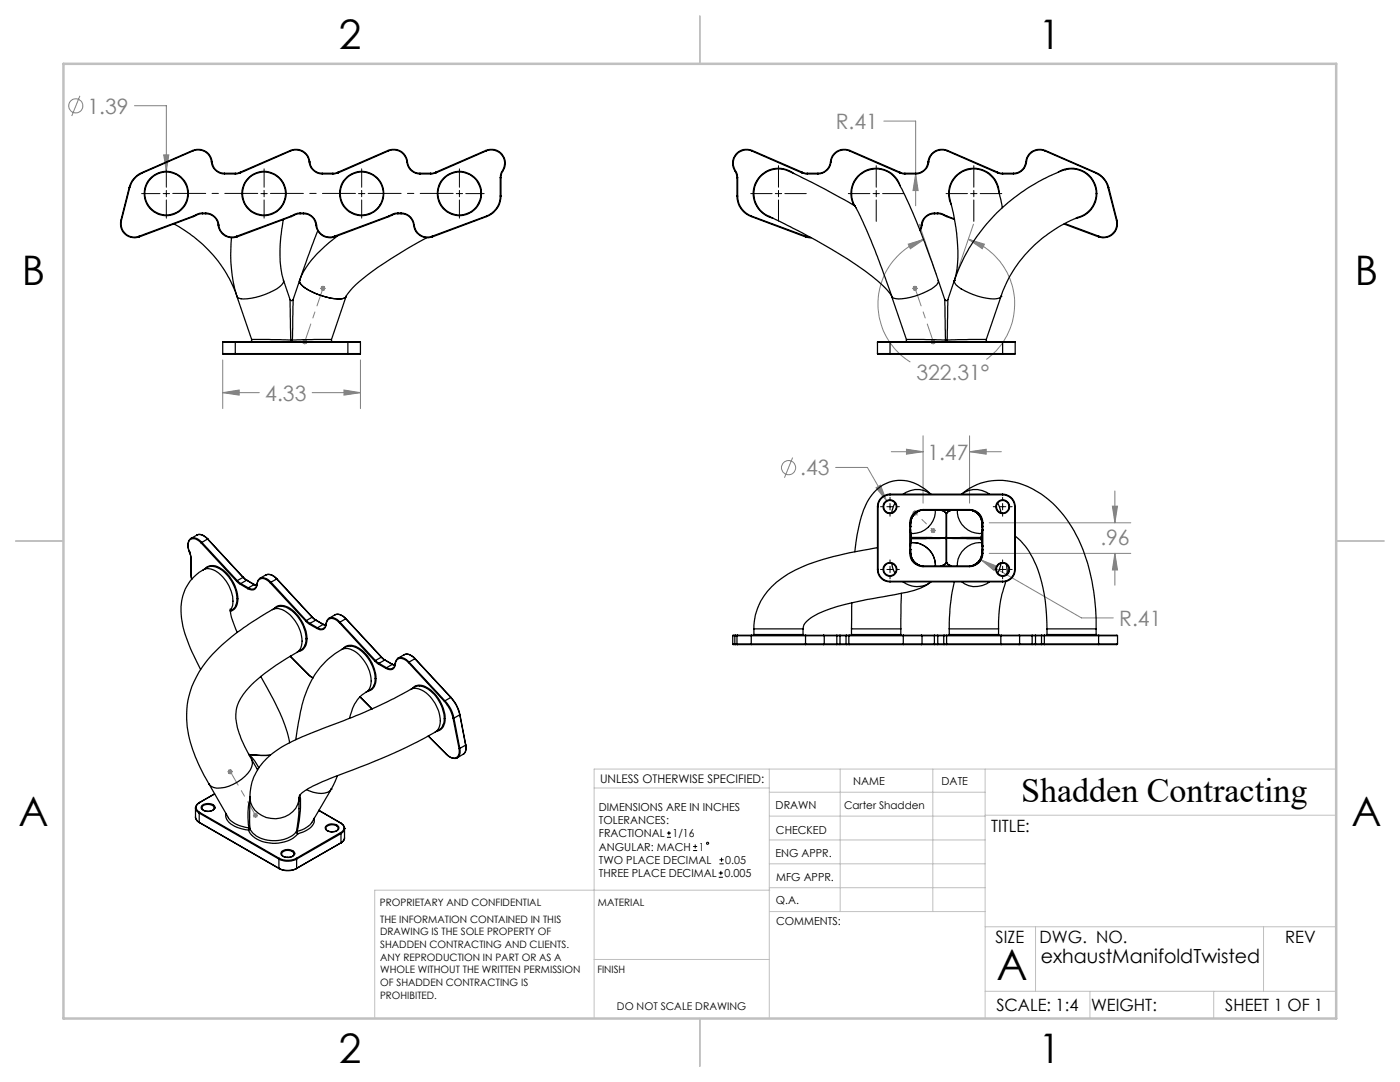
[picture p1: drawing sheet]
<svg xmlns="http://www.w3.org/2000/svg" width="279mm" height="216mm" viewBox="0 0 279 216" stroke-linecap="round" stroke-linejoin="round" font-family="sans-serif">
<g fill="none" stroke="#808080" stroke-width=".2">
<path d="M15.9 19.1l-1.6 4M26.8 21.1h6.4v13.1M32.7 30.9h1l-.5 3.3zM176.4 24.2h6.3v16.9M182.7 34.7l.5 3.3h-1zM63.9 57.5h1M64.1 57.2l.7 .7M64.5 57v1.1M64.8 57.2l-.7 .7M181.3 48.7l3.2-1-2.8 1.9zM182.1 57.5h1M182.2 57.2l.8 .7"/>
<path d="M182.6 57v1.1M183 57.2l-.8 .7M183.4 44.7l3.5 10.1M184.5 47.7a13.6 13.6 0 0 0-9.2 11.4 13.6 13.6 0 0 0 6.4 13.1M193.3 47.7l3.2 1-.5 .9zM193.3 47.7a13.6 13.6 0 0 1 3.5 24M194.3 44.7l-3.4 10.1M44.4 78.4l3.3-.6v1zM44.4 71.8v9.7M44.4 78.4h7.4M60.3 68.2h1M60.5 67.8l.7 .7"/>
<path d="M60.8 67.7v1M61.2 67.8l-.7 .7M62.3 78.4h9.6M68.7 77.8l3.2 .6-3.2 .4zM71.9 71.8v9.7M185.7 68.2h1M185.9 67.8l.7 .7M186.2 67.7v1M186.6 67.8l-.7 .7M158.2 91.3l-1.6 4M166.8 93.3h6.3l3.8 6.6M174.8 97.3l.9-.5 1.2 3.1z"/>
<path d="M177.9 90.1h6.3M180.9 89.6l3.3 .5-3.3 .5zM184.2 87v13.4M193.5 90.1l3.3-.5v1zM193.5 87v13.4M193.5 90.1h6.3M222.5 98v6.3M182.1 102.4h1M182.2 102l.8 .7M182.6 101.8v1.1M183 102l-.8 .7M185.7 105.9h1"/>
<path d="M185.9 105.5l.7 .7M186.2 105.4v1M186.6 105.5l-.7 .7M195.8 111.7l3.1 1.3-.5 .8zM195.8 111.7l20 11.6h6.4M197.4 104.3h28.3M197.4 110.4h28.3M222 101h1l-.5 3.3zM222.5 110.4l.5 3.3h-1zM222.5 110.4v6.4M45.4 154h1M45.6 153.6l.7 .7"/>
<path d="M45.9 153.5v1M46.3 153.6l-.7 .7M50.5 162.7h1M50.6 162.3l.7 .8M51 162.2v1M51.3 162.3l-.7 .8"/>
<circle cx="15.1" cy="21.1" r="1.42"/>
<circle cx="157.4" cy="93.3" r="1.41"/>
</g>
<g fill="none" stroke="#000" stroke-width=".2">
<path d="M28.3 38.6h3.6M32.6 38.6h1.2M33.2 33.7v3.7M33.2 38v1.3M33.2 39.9v3.6M52.1 38.6h1.2M52.7 33.7v3.7M52.7 38v1.3M52.7 39.9v3.6M71.5 38.6h1.3M72.2 33.7v3.7M72.2 38v1.3"/>
<path d="M72.2 39.9v3.6M91.1 38.6h1.2M91.7 33.7v3.7M91.7 38v1.3M91.7 39.9v3.6M93 38.6h3.6M149.8 38.6h4.3M154.7 38.6h1.3M155.4 33.1v4.3M155.4 38v1.3M155.4 39.9v4.3M156.6 38.6h4.3"/>
<path d="M169.3 38.6h4.3M174.2 38.6h1.3M174.9 33.1v4.3M174.9 38v1.3M174.9 39.9v4.3M176.1 38.6h4.3M188.8 38.6h4.3M193.7 38.6h1.3M194.3 33.1v4.3M194.3 38v1.3M194.3 39.9v4.3M195.6 38.6h4.3"/>
<path d="M177.6 99.2v.6M200.1 99.2v.6M175.7 101.1h.7M175.7 113.6h.7M177 101.1h1.3M177 113.6h1.3M177.6 100.5v1.2M177.6 102.4v.6M177.6 111.7v.7M177.6 113v1.3M177.6 114.9v.6M178.9 101.1h.6"/>
<path d="M178.9 113.6h.6M198.2 101.1h.6M198.2 113.6h.6M199.5 101.1h1.2M199.5 113.6h1.2M200.1 100.5v1.2M200.1 102.4v.6M200.1 111.7v.7M200.1 113v1.3M200.1 114.9v.6M201.4 101.1h.6M201.4 113.6h.6"/>
<path d="M133.1 167.1h.8M133.1 166.2h.8M133.5 165.8v.9M138.3 169.7h.8M138.3 168.9h.8M138.7 168.5v.8M143.4 175h.9M143.4 174.2h.9M143.6 172.4h.8M143.6 171.6h.8M143.9 173.8v.8M144 171.1v.9"/>
<circle cx="141.2" cy="168.3" r=".22"/>
</g>
<g fill="none" stroke="#c0c0c0" stroke-width=".2">
<path d="M118.6 157.2h34.9M153.5 153.5v49.7M153.5 158.1h43.1M167.7 153.5v28.4M186.2 153.5v28.4M196.6 153.5v49.7M266.7 153.5h-148.1v49.7M153.5 167.6h43.1M153.5 162.8h43.1M153.5 172.4h43.1M153.5 177.1h43.1M153.6 177.6h-78.8v25.6"/>
<path d="M196.6 162.7h70.1M118.6 191.5h34.9M153.6 181.9h43M196.6 197.8h70.1M196.6 184.9h70.1M206.7 184.9v12.9M217.5 197.8v5.4M242.2 197.8v5.4M252.2 184.9v12.9"/>
</g>
<path d="M139.7 3.2v9.5M3.1 107.9h9.6M266.7 107.9h9.5M139.7 203.2v9.6" fill="none" stroke="#c0c0c0" stroke-width=".25"/>
<path d="M12.7 12.7h254v190.5h-254z" fill="none" stroke="#c0c0c0" stroke-width=".5"/>
<path d="M34.5 38.6h16.9M54 38.6h16.9M73.5 38.6h16.9" fill="none" stroke="#000" stroke-width=".2" stroke-dasharray="15.2 1.3 1.3 1.3" stroke-dashoffset="8.7"/>
<path d="M60.8 68.2l3.7-10.7M186.3 68.2l-3.7-10.7" fill="none" stroke="#808080" stroke-width=".2" stroke-dasharray="15.2 1.3 1.3 1.3" stroke-dashoffset="11.5"/>
<path d="M51 162.7l-5-8.7" fill="none" stroke="#808080" stroke-width=".2" stroke-dasharray="15.2 1.3 1.3 1.3" stroke-dashoffset="12.1"/>
<path d="M186.3 105.8l-3.7-3.5" fill="none" stroke="#808080" stroke-width=".2" stroke-dasharray="15.2 1.3 1.3 1.3" stroke-dashoffset="14.6"/>
<path d="M44.4 78.4l3.3-.6v1zM68.7 77.8l3.2 .6-3.2 .4zM32.7 30.9l.5 3.3 .5-3.3zM182.7 34.7l-.5 3.3h1zM193.3 47.7l3.2 1-.5 .9zM181.3 48.7l3.2-1-2.8 1.9zM174.8 97.3l2.1 2.6-1.2-3.1zM222 101h1l-.5 3.3zM222.5 110.4l.5 3.3h-1zM180.9 89.6l3.3 .5-3.3 .5zM193.5 90.1l3.3-.5v1zM195.8 111.7l2.6 2.1 .5-.8z" fill="#808080"/>
<g fill="none" stroke="#000" stroke-width=".25">
<path d="M25.8 37.4h.1M25.8 37.4l-1.7 6.6M25.9 37.4l-1.7 6.6M28.3 34.4a4.4 4.4 0 0 0-2.5 3M28.3 34.4l.1 .1M28.4 34.5a4.5 4.5 0 0 0-2.5 2.9M38.5 30v.1M38.5 30a2.78 2.78 0 0 1 3.8 2.3M38.5 30l-10.2 4.4M38.5 30.1a2.63 2.63 0 0 1 3.7 2.2M38.5 30.1l-10.1 4.4M42.2 32.3a2.67 2.67 0 0 0 2.6 2.4"/>
<path d="M42.2 32.3h.1M42.3 32.3a2.41 2.41 0 0 0 2.5 2.3M44.8 34.6v.1M44.8 34.7h2.2M44.8 34.6h2.2M47 34.6v.1M47.9 34.4l-.9 .2M47.9 34.4l.1 .1M48 34.5l-1 .2M58 30v.1M58 30a2.78 2.78 0 0 1 3.8 2.3M58 30l-10.1 4.4"/>
<path d="M58 30.1a2.66 2.66 0 0 1 3.7 2.2M58 30.1l-10 4.4M61.7 32.3a2.67 2.67 0 0 0 2.6 2.4M61.7 32.3h.1M61.8 32.3a2.41 2.41 0 0 0 2.5 2.3M64.3 34.6v.1M64.3 34.7h2.1M64.3 34.6h2.1M66.4 34.6v.1M67.5 34.4l-1.1 .2M67.5 34.4v.1M67.5 34.5l-1.1 .2"/>
<path d="M77.4 30l.1 .1M77.4 30a2.75 2.75 0 0 1 3.9 2.3M77.4 30l-9.9 4.4M77.5 30.1a2.66 2.66 0 0 1 3.7 2.2M77.5 30.1l-10 4.4M81.2 32.3a2.6 2.6 0 0 0 2.6 2.4M81.2 32.3h.1M81.3 32.3a2.48 2.48 0 0 0 2.5 2.3M83.8 34.6v.1M83.8 34.7h2.1M83.8 34.6h2.1M85.9 34.6v.1"/>
<path d="M87 34.4l-1.1 .2M87 34.4v.1M87 34.5l-1.1 .2M96.9 30a2.76 2.76 0 0 1 3.3 .8 2.76 2.76 0 0 1 .2 3.3M96.9 30l.1 .1M96.9 30l-9.9 4.4M97 30.1a2.68 2.68 0 0 1 3.1 .8 2.68 2.68 0 0 1 .2 3.1M97 30.1l-10 4.4M99.8 39.1a4.2 4.2 0 0 1-2.7 4M99.8 35.5h.2M99.8 39.1h.2M99.8 35.5v3.6"/>
<path d="M100 39.1a4.4 4.4 0 0 1-2.9 4.1M100 35.5v3.6M100.3 34l-.4 .7-.1 .8M100.3 34l.1 .1M100.4 34.1l-.3 .5-.1 .9M146.6 34.1l.4 .6 .1 .8M146.8 34l.3 .7 .1 .8M146.8 34l-.2 .1M147.1 35.5h.1M147.1 39.1h.1M147.1 39.1a4.4 4.4 0 0 0 2.8 4.1M147.1 35.5v3.6"/>
<path d="M147.2 39.1a4.2 4.2 0 0 0 2.8 4M147.2 35.5v3.6M150 30.1a2.68 2.68 0 0 0-3 .8 2.68 2.68 0 0 0-.2 3.1M150 30.1l10.1 4.4M150.1 30l-.1 .1M150.1 30a2.78 2.78 0 0 0-3.2 .8 2.78 2.78 0 0 0-.3 3.3M150.1 30l10 4.4M158.4 34.6a5 5 0 0 0-7.6 1.9 5 5 0 0 0 3.4 7M160.1 34.5l1 .2M160.1 34.4v.1M160.1 34.4l1 .2M161.1 34.6v.1"/>
<path d="M161.1 34.7h2.1M161.1 34.6h2.1M163.2 34.6v.1M165.7 32.3a2.48 2.48 0 0 1-2.5 2.3M165.7 32.3h.1M165.8 32.3a2.6 2.6 0 0 1-2.6 2.4M169.5 30.1a2.66 2.66 0 0 0-3.7 2.2M169.5 30.1l10.1 4.4M169.6 30l-.1 .1M169.6 30a2.75 2.75 0 0 0-3.9 2.3M169.6 30l10 4.4M179.6 34.5l1 .2"/>
<path d="M179.6 34.4v.1M179.6 34.4l1 .2M179.6 37a5 5 0 0 0-6.7-3 5 5 0 0 0-2.5 7M180.6 34.6v.1M180.6 34.7h2.1M180.6 34.6h2.1M182.7 34.6v.1M185.2 32.3h.1M185.2 32.3a2.41 2.41 0 0 1-2.5 2.3M185.3 32.3a2.67 2.67 0 0 1-2.6 2.4M189.1 30.1a2.66 2.66 0 0 0-3.8 2.2M189.1 30.1l10 4.4"/>
<path d="M189.1 30a2.78 2.78 0 0 0-3.9 2.3M189.1 30v.1M189.1 30l10 4.4M199.1 34.5l1 .2M199.1 34.4v.1M199.1 34.4l1 .2M199.4 38.3a5 5 0 0 0-6.3-4.6 5 5 0 0 0-3.2 7.2M200.1 34.6v.1M200.1 34.7h2.1M200.1 34.6h2.1M202.2 34.6v.1M204.7 32.3h.2"/>
<path d="M204.7 32.3a2.48 2.48 0 0 1-2.5 2.3M204.9 32.3a2.67 2.67 0 0 1-2.7 2.4M208.6 30.1a2.63 2.63 0 0 0-3.7 2.2M208.6 30.1l10.1 4.4M208.6 30a2.75 2.75 0 0 0-3.9 2.3M208.6 30v.1M208.6 30l10.1 4.4M211.2 34.3a5 5 0 0 1 7.4 2.6 5 5 0 0 1-3.9 6.7M218.7 34.5a4.3 4.3 0 0 1 2.4 2.9M218.7 34.4a4.4 4.4 0 0 1 2.6 3M218.7 34.4v.1M221.1 37.4l1.7 6.6"/>
<path d="M221.3 37.4h-.2M221.3 37.4l1.6 6.6M24.1 44h.1M24.1 44a2.79 2.79 0 0 0 3.7 3.3M24.2 44a2.66 2.66 0 0 0 3.6 3.1M27.8 47.1v.2M34.7 44.7a26.2 26.2 0 0 1 12.6 14.4l2.9 8.7M38.6 43.1v.1M38.6 43.1l-10.8 4M38.6 43.2l-10.8 4.1M39.2 42.8l-.6 .3M39.2 42.8v.1"/>
<path d="M39.2 42.9l-.6 .3M40.4 42.5l-1.2 .3M40.4 42.5v.2M40.4 42.7l-1.2 .2M40.4 42.5h.7M40.4 42.7h.7M41.1 42.5a2.69 2.69 0 0 1 2.6 2.4M41.1 42.5v.2M41.1 42.7a2.43 2.43 0 0 1 2.4 2.2M43.5 44.9a2.8 2.8 0 0 0 3.8 2.4M43.5 44.9h.2M43.7 44.9a2.65 2.65 0 0 0 3.5 2.2"/>
<path d="M46.2 47.4a29.7 29.7 0 0 0 1.1 11.8M47.2 47.1l.1 .2M56.6 43.8a33.6 33.6 0 0 0-.3 11l1.6 5M56.6 56a1.19 1.19 0 0 1-.8 1.2 13.2 13.2 0 0 1-7.7 2.4l-.5-.1-.3-.4M57.9 59.8a.32 .32 0 0 0 .3 .2 .32 .32 0 0 0 .3-.2M57.9 59.8l.1 8M58.1 43.1v.1M58.1 43.1l-10.9 4M58.1 43.2l-10.8 4.1M58.5 59.8l-.2 8M58.6 42.8l-.5 .3M58.6 42.8l.1 .1"/>
<path d="M58.7 42.9l-.6 .3M59.8 56a2.09 2.09 0 0 0 1.4 1.6 12.4 12.4 0 0 0 7.3 1.9l.4-.1 .2-.3M59.8 56a1.97 1.97 0 0 0 1.4 1.6 12.4 12.4 0 0 0 7.3 1.9l.4-.1 .2-.3M59.8 56l-1.3 3.8M59.9 42.5l-1.3 .3M59.9 42.5v.2M59.9 42.7l-1.2 .2M59.9 42.5h.7M59.9 42.7h.7M60.6 42.5a2.69 2.69 0 0 1 2.6 2.4M60.6 42.5v.2M60.6 42.7a2.43 2.43 0 0 1 2.4 2.2"/>
<path d="M63 44.9a2.79 2.79 0 0 0 3.8 2.4M63 44.9h.2M63.2 44.9a2.62 2.62 0 0 0 3.5 2.2M63.4 46l-3.6 10M66.7 47.1l.1 .2M67.4 47a23.2 23.2 0 0 0-7.2 8l-.4 1M69.1 59.1l-3 8.7M75.9 40.8l-.1 .1M77.6 43.1v.1M77.6 43.1l-10.9 4M77.6 43.2l-10.8 4.1M78.1 42.8l-.5 .3"/>
<path d="M78.1 42.8l.1 .1M78.2 42.9l-.6 .3M79.4 42.5l-1.3 .3M79.4 42.5v.2M79.4 42.7l-1.2 .2M79.4 42.5h.6M79.4 42.7h.6M80 42.5a2.62 2.62 0 0 1 2.7 2.4M80 42.5v.2M80 42.7a2.43 2.43 0 0 1 2.5 2.2M82.5 44.9h.2M82.5 44.9a2.79 2.79 0 0 0 3.8 2.4"/>
<path d="M82.7 44.9a2.66 2.66 0 0 0 3.6 2.2M85.2 47.4a72.3 72.3 0 0 0-14.8 10l-1.3 1.7M86.3 47.1v.2M97.1 43.1v.1M97.1 43.1l-10.8 4M97.1 43.2l-10.8 4.1M149.9 43.2l10.9 4.1M150 43.1l-.1 .1M150 43.1l10.8 4M160.8 47.3l1.1 .1M160.8 47.1v.2M160.8 47.1l.8 .2"/>
<path d="M170.6 41.1a5 5 0 0 1 2.4-7 5 5 0 0 1 6.7 3.1 132.7 132.7 0 0 1 7.6 18.8l1.3 3.8M170.6 41.1l3.2 6.8 4.2 11.2M170.6 41.1l-6-3.4a64.4 64.4 0 0 0-8.2-3.9 5 5 0 0 0-5.8 3.7 5 5 0 0 0 3.4 5.9l.7 .4a126.9 126.9 0 0 1 17.9 10.2 17.3 17.3 0 0 1 5.3 5.1h.1M177.9 59.1l3 8.7M183.9 44.9h.1M183.9 44.9l-.3 1M184 44.9l-.3 1.1M186.5 42.5a2.69 2.69 0 0 0-2.6 2.4M186.5 42.5v.2M186.5 42.7a2.43 2.43 0 0 0-2.5 2.2M186.5 42.5h.6M186.5 42.7h.6"/>
<path d="M187.1 42.5l1.3 .3M187.1 42.5v.2M187.1 42.7l1.2 .2M187.3 56a1.32 1.32 0 0 1-.8 1.2 12.8 12.8 0 0 1-7.8 2.4l-.4-.1-.3-.4M188.3 42.9l.6 .3M188.4 42.8l.5 .3M188.4 42.8l-.1 .1M188.6 59.8a.32 .32 0 0 0 .3 .2 .32 .32 0 0 0 .3-.2M188.6 59.8l.1 8M188.9 43.2l1.6 .6M188.9 43.1v.1M188.9 43.1l1.6 .6"/>
<path d="M189.2 59.8l-.2 8M190.5 56h.1M190.5 56a2.03 2.03 0 0 0 1.3 1.6 13 13 0 0 0 7.2 2l.4-.1 .3-.4M199.7 59.1h.1M200.1 41.5l-.1-.1a19 19 0 0 0-1.5-5.5 5 5 0 0 0-6.5-1.6 5 5 0 0 0-2.2 6.4l.2 .9a37.9 37.9 0 0 1 1 12.1l-.5 2.3-1.3 3.8M212.3 44.7l7 2.6M212.5 44.6l6.8 2.5M215.1 43.4a5 5 0 0 0 3.3-6.7 5 5 0 0 0-7.1-2.4l-.5 .2a36.6 36.6 0 0 0-20.3 21.5M215.1 43.4l-.5 .2a26.6 26.6 0 0 0-14.8 15.5l-3 8.7M219.3 47.1v.2M222.8 44a2.66 2.66 0 0 1-3.5 3.1M222.9 44h-.1"/>
<path d="M222.9 44a2.79 2.79 0 0 1-3.6 3.3M44.4 70.6l.1 .1h2.5M44.4 70.6h2.6M44.4 68.3h2.6M44.4 68.3v2.3M47 70.6v.1M47 68.2v.1M47 68.2h-2.5l-.1 .1M47 70.6h22.4M47 70.7h22.4M47 68.2h22.4M47 68.3h22.4"/>
<path d="M47 68.3v2.3M50.2 67.8v.3l-.3 .1M50.2 67.8h7.8M58 67.8a.21 .21 0 0 0 0 .3 .21 .21 0 0 0 .3 0 .21 .21 0 0 0 0-.3M58 67.8h.3M66.1 67.8l.1 .3 .2 .1M66.1 67.8h-7.8M69.4 70.6v.1M69.4 68.2v.1M69.4 70.6h2.5M69.4 68.3h2.5M69.4 68.2h2.5v.1"/>
<path d="M69.4 68.3v2.3M71.9 70.6v.1h-2.5M71.9 68.3v2.3M175.1 70.6h2.5M175.1 68.3h2.5M175.1 70.6l.1 .1h2.4M175.1 68.3v2.3M177.6 68.2h-2.4l-.1 .1M177.6 68.2v.1M177.6 70.6v.1M177.6 70.6h22.5M177.6 70.7h22.5"/>
<path d="M177.6 68.2h22.5M177.6 68.3h22.5M177.6 68.3v2.3M180.9 67.8v.3l-.3 .1M180.9 67.8h7.8M188.7 67.8l.2 .4 .1-.4M188.7 67.8h.3M196.8 67.8v.3l.3 .1M196.8 67.8h-7.8M200.1 70.6v.1M200.1 68.2v.1M200.1 70.6h2.5"/>
<path d="M200.1 68.3h2.5M200.1 68.2h2.5v.1M200.1 68.3v2.3M202.6 70.6v.1h-2.5M202.6 68.3v2.3M177.6 98.7a2.39 2.39 0 0 0-2.4 2.4M177.6 98.6a2.51 2.51 0 0 0-2.5 2.5M177.6 98.6v.1M177.6 98.7h22.5M177.6 98.6h22.5M180.2 98.6a4.6 4.6 0 0 1 5.6 0 8 8 0 0 0-9.6-1.8 11.5 11.5 0 0 0-4.7 7.7l-.4 2.2-.5 3.4M197.5 98.6a4.6 4.6 0 0 0-5.6 0 11.5 11.5 0 0 1 11.4-2.2 20.4 20.4 0 0 1 11.9 11.1 41.2 41.2 0 0 1 3.6 18"/>
<path d="M200.1 98.7a2.39 2.39 0 0 1 2.4 2.4M200.1 98.6v.1M200.1 98.6a2.51 2.51 0 0 1 2.5 2.5M37.8 110.2l.3 1.3M37.8 110.2h.1M38.1 111.5v3M38.1 114.5l.1 1.1M38.1 114.5l.2 1.1M38.2 107.4a2.06 2.06 0 0 0-.4 2.8M38.2 107.4l.5-.1 .7 .2 .9 .7M39.3 106.8a1.79 1.79 0 0 1 2.2 .8M39.3 106.8a1.82 1.82 0 0 1 2.1 .8"/>
<path d="M39.3 106.8l-1.2 .7 .1-.1M40.1 108.3a1.58 1.58 0 0 0-2.3-.5l-.2 .6-.1 .6 .3 1.2M40.1 108.3l7.1 7.7M40.3 108.2l-.2 .1M40.3 108.2l7 7.7M40.6 113.7a9.4 9.4 0 0 0-4.2 10.5 34.6 34.6 0 0 0 3.6 9.4M40.6 113.7l.8-.5a2.79 2.79 0 0 1 3.1 .7 7.4 7.4 0 0 1 2.7 6.4l-.5 1.1-.7 .5M40.6 113.7a3.1 3.1 0 0 1 3.5 1.1 6.8 6.8 0 0 1 2.2 6.4l-.4 .6M40.9 113.5a2.39 2.39 0 0 1 3.3 0 7.2 7.2 0 0 1 3.1 7.3l-.6 .8-.7 .4M41.4 107.6h.1M41.4 107.6l7.1 7.6M41.4 107.6l-1.1 .6"/>
<path d="M41.5 107.6l7 7.6M47.2 116l.8 .6M47.3 115.9l-.1 .1M47.3 115.9l.7 .6M48 116.6l1.5 .9M48 116.5v.1M48 116.5l1.6 .8M48.5 115.2l.7 .6M48.5 115.2l-1.2 .7M48.5 115.2l.8 .6M48.5 115.2h.1M49.2 115.8h.1"/>
<path d="M49.2 115.8l1.5 .9M49.2 115.8l-1.2 .7M49.3 115.8l1.5 .8M49.6 117.3l-.1 .2M49.6 117.3l.5 .2 .8-.1M50.7 116.7l-1.1 .6M50.8 116.6l.4 .2-.5-.1M50.8 116.6l-.1 .1M51.3 116.5l-.4 .9M51.3 116.5v.1M51.3 116.6a1.12 1.12 0 0 1-.6 1.1 1.12 1.12 0 0 1-1.2-.2M51.9 115.4l-.4 .4-.2 .7"/>
<path d="M51.9 115.4a2 2 0 0 1 2.2 .8M51.9 115.4l1.1-.7a1.93 1.93 0 0 1 2.2 .8M53.1 114.8a1.82 1.82 0 0 1 2.2 .7M53.9 116.3a1.59 1.59 0 0 0-2.3-.5l-.3 .8M53.9 116.3l7.1 7.6M54.1 116.2l-.2 .1M54.1 116.2l7 7.6M55.2 115.5l7.1 7.7M55.2 115.5l-1.1 .7M55.3 115.5h-.1M55.3 115.5l7 7.7M175.1 109.3l-4.3 .8a44.8 44.8 0 0 0-13.5 4.4 13.2 13.2 0 0 0-6.6 8.4l-.2 2.6"/>
<path d="M175.1 113.6a2.45 2.45 0 0 0 2.5 2.5M175.1 113.6h.1M175.1 101.1h.1M175.1 101.1v12.5M175.2 113.6a2.39 2.39 0 0 0 2.4 2.4M175.2 101.1v12.5M177.6 116v.1M177.6 116h22.5M177.6 116.1h22.5M178 112.4l.1 .8 .5 1.2M178.6 100.4l-.6 1.9M179.9 118.4l-.1 7.1"/>
<path d="M180.2 116.1a4.6 4.6 0 0 0 5.6 0M181.6 110.4a2.65 2.65 0 0 0 2.6 2.7M181.6 110.4h.1M181.6 104.3h.1M181.6 104.3v6.1M181.7 110.4a2.45 2.45 0 0 0 2.5 2.5M181.7 109.7l.1 .7M181.7 105.7l.2 1.6M181.7 109.6h.1M181.7 105.7l.2 1.7M181.7 109.6l.1 .8M181.7 105.1h.1"/>
<path d="M181.7 104.3v6.1M181.7 104.3h.1M181.7 110.4h.1M181.8 110.4a2.78 2.78 0 0 0 1.8 2.4M181.8 108.3a4.6 4.6 0 0 1 4.9 4.6 4.6 4.6 0 0 0-4.9-4.6zM181.8 104.3l-.1 .7M181.8 110.4a2.85 2.85 0 0 0 1.9 2.5M181.8 104.3l-.1 .8M181.9 107.3v.1M181.9 107.4l-.2 1.6 .2-1.6M181.9 107.2l6.9 .1M181.9 107.4h.1"/>
<path d="M181.9 107.3h.1M183.6 101.9a2.82 2.82 0 0 0-1.8 2.4M183.7 101.8a2.82 2.82 0 0 0-1.9 2.5M184.2 101.7a2.65 2.65 0 0 0-2.6 2.6M184.2 112.9v.2M184.2 101.7v.1M184.2 101.8a2.45 2.45 0 0 0-2.5 2.5M184.2 113.1h9.3M184.2 101.7h9.3M184.2 112.9h9.3M184.2 101.8h9.3M185.8 116.1a13.3 13.3 0 0 1-6.3 2.4l-3.1 .6a56.7 56.7 0 0 0-13.1 3.3l-1.2 .7a3 3 0 0 0-1.8 2.4"/>
<path d="M186.7 101.8a4.5 4.5 0 0 1-4.9 4.6M188.8 107.4v.1M188.8 107.4l-6.9 .1M188.8 107.3v.1M188.8 107.5v4.8M188.8 102.4l-.5-.4-.5-.2 .6 .2 .5 .5M188.8 102.4v4.8M188.8 102.4l.1 .1M188.8 102.4h.1M188.8 112.3h.1M188.8 107.5h.1M188.8 107.2h.1"/>
<path d="M188.8 107.2l.1 .2M188.8 107.2v.1M188.8 107.4l.1 .1M188.8 107.4h.1M188.9 112.3l.4 .4 .6 .2-.7-.3-.3-.3M188.9 112.3l-.5 .4-.6 .2 .7-.3 .3-.3M188.9 112.3h.1M188.9 112.3h-.1M188.9 107.4h.1M188.9 102.4v.1M188.9 107.2v.1M188.9 102.4v4.8"/>
<path d="M188.9 107.5v4.8M188.9 107.4l6.9 .1M188.9 107.3v.1M188.9 107.4v.1M189 102.3l-.1 .1 .5-.4 .5-.2zM190.5 116.1a39.1 39.1 0 0 0-1.1 9.4M191.1 101.8a4.5 4.5 0 0 0 4.9 4.6M191.9 116.1a4.4 4.4 0 0 0 5.6 0M193.5 101.7a2.65 2.65 0 0 1 2.6 2.6M193.5 112.9v.2M193.5 101.8a2.45 2.45 0 0 1 2.5 2.5M193.5 101.7v.1"/>
<path d="M194 101.8h.1M194 101.8a2.82 2.82 0 0 1 2 2.5M194 101.8a2.53 2.53 0 0 1 2 2.5M194 112.9h.1M194.1 101.9a2.89 2.89 0 0 1 1.9 2.4M195.8 107.4h.1M195.8 107.2l-6.9 .1M195.8 107.4l.2 1.6M195.8 107.3h.1M195.8 107.4l.2 1.5M195.8 107.3v.1M196 104.3v.7"/>
<path d="M196 110.4a2.82 2.82 0 0 1-1.8 2.4M196 110.4a2.85 2.85 0 0 1-2 2.5M196 108.3a4.5 4.5 0 0 0-4.9 4.6M196 110.4h.1M196 104.3h.1M196 110.4a2.45 2.45 0 0 1-2.5 2.5M196 105.7l-.2 1.6M196 109.7v.7M196 110.4a2.53 2.53 0 0 1-2 2.5M196 105h.1M196 105.1h.1M196 109.7h.1"/>
<path d="M196 109.6h.1M196 105.8h.1M196 105.7h.1M196 109h.1M196 108.9h.1M196 105.1v.1M196 109v.1M196 105.8l-.2 1.6M196 104.3v6.1M196.1 110.4a2.65 2.65 0 0 1-2.6 2.7M196.1 104.3v6.1M199.1 100.4l.3 .6 .3 1.3"/>
<path d="M199.7 112.4l-.3 1.3-.3 .6M200.1 116v.1M200.7 116a24.6 24.6 0 0 0-1.4 9.5M200.8 112.6l.2 1.9M202.5 113.6a2.39 2.39 0 0 1-2.4 2.4M202.5 113.6h.1M202.5 101.1h.1M202.5 101.1v12.5M202.6 107a17.2 17.2 0 0 1 5.5 10.3l.6 3.9 .3 4.3M202.6 113.6a2.45 2.45 0 0 1-2.5 2.5M202.6 101.1v12.5M46 121.5h-.1a11.4 11.4 0 0 0 1.4 4.7"/>
<path d="M52 135l.4 .7a40.3 40.3 0 0 1 5.4 12.5M54.4 121.6a46.1 46.1 0 0 0-13.4 10.7 17.7 17.7 0 0 0-2.2 18.3l1.1 2.4 1.8 3.4M54.4 121.6a2.84 2.84 0 0 1 3.9 .3 7.1 7.1 0 0 1 2.6 6.8l-.2 .3a2.78 2.78 0 0 1-1.4 1.2M54.4 121.6a3.3 3.3 0 0 1 3.5 1.1 6.9 6.9 0 0 1 2.2 6.5l-.8 1M54.7 121.5a2.14 2.14 0 0 1 2.9-.3 7.5 7.5 0 0 1 3.6 7.1l-.3 .7a1.53 1.53 0 0 1-1.3 1M59.3 130.2a39.3 39.3 0 0 0-10.2 7.6 7.5 7.5 0 0 0-1.5 8.1 23.9 23.9 0 0 0 2.6 5.6M61 123.9l.8 .7M61.1 123.8l-.1 .1M61.1 123.8l.7 .6M61.6 134.6l.9 .6-.9-.6M61.6 134.6h.1M61.6 134.6l-3.7-3.6 3.7 3.6"/>
<path d="M61.8 124.6l1.5 .8M61.8 124.4v.2M61.8 124.4l1.6 .9M62.3 123.2l.7 .6M62.3 123.2h.1M62.3 123.2l-1.2 .6M62.3 123.2l.7 .5M63 123.8l1.5 .8M63 123.8l-1.2 .6M63 123.7v.1M63 123.7l1.6 .9M63.4 125.3l-.1 .1"/>
<path d="M64.5 124.6l.5 .2M64.5 124.6h.1M64.5 124.6l-1.1 .7M64.6 124.6l.4 .2M65.1 124.5a1.03 1.03 0 0 1-.6 1 1.03 1.03 0 0 1-1.1-.2M65.1 124.5h.1M65.1 124.5a1.12 1.12 0 0 1-.6 1.1 1.12 1.12 0 0 1-1.2-.2M65.6 123.4l-.3 .4-.2 .7M65.7 123.4h-.1M65.7 123.4a1.8 1.8 0 0 1 2.1 .7M66.8 122.7a1.97 1.97 0 0 1 2.3 .8M66.8 122.7a1.83 1.83 0 0 1 2.2 .8"/>
<path d="M66.8 122.7l-1.1 .7M67.7 124.2a1.62 1.62 0 0 0-2.3-.4l-.3 .7M67.7 124.2l7.1 7.7M67.8 124.1l-.1 .1M67.8 124.1l7.1 7.7M68.2 129.6a16.8 16.8 0 0 0-8.1 11.7l-1.1 6.3M68.2 129.6a2.41 2.41 0 0 1 1.8-.7 5.9 5.9 0 0 1 4.3 4 4.6 4.6 0 0 1 0 4.4l-1.2 .8M68.2 129.6a3.1 3.1 0 0 1 3.5 1.1 6.8 6.8 0 0 1 2.2 6.4l-.4 .6-.4 .4M68.5 129.4a2.33 2.33 0 0 1 3.3 0 7.5 7.5 0 0 1 3.2 6.9l-.3 .7-.4 .5-.9 .4M69 123.5h.1M69 123.5l7.1 7.6M69 123.5l-1.2 .6"/>
<path d="M69.1 123.5l7 7.6M71.8 139.1l2.4 2.4M73.1 138.1a6.7 6.7 0 0 0-3.1 4.5l-.3 .7M74.8 131.9l.7 .6M74.9 131.8l-.1 .1M74.9 131.8l.7 .6M75.5 132.5l1.5 .9M75.6 132.4l-.1 .1M75.6 132.4l1.6 .8M76.1 131.1l.7 .6M76.1 131.1l-1.2 .7M76.1 131.1h.1"/>
<path d="M76.8 131.7h.1M76.8 131.7l1.5 .9M76.8 131.7l-1.2 .7M76.8 131.7l1.6 .9M77.2 133.2l-.2 .2M78.3 132.6l.5 .2-.4-.2M78.3 132.6h.1M78.3 132.6l-1.1 .6M78.9 132.4a1.05 1.05 0 0 1-.6 1 1.05 1.05 0 0 1-1.1-.2M78.9 132.4v.1M78.9 132.5a1.12 1.12 0 0 1-.6 1.1 1.12 1.12 0 0 1-1.3-.2M79.5 131.3l-.5 .7-.1 .4"/>
<path d="M79.5 131.3a1.9 1.9 0 0 1 2.1 .8M80.6 130.7a1.82 1.82 0 0 1 2.2 .7M80.6 130.7a1.83 1.83 0 0 1 2.2 .7M80.6 130.7l-1.1 .6M81.5 132.2a1.67 1.67 0 0 0-2.3-.5l-.3 .8M81.5 132.2l7.2 7.7M81.6 132.1l-.1 .1M81.6 132.1l7.2 7.7M82 137.6a2.74 2.74 0 0 1 3.9 .2 7.3 7.3 0 0 1 2.7 6.4l-.3 .7a2.78 2.78 0 0 1-1.4 1.2M82.3 137.4a2.3 2.3 0 0 1 3.3 0 7.7 7.7 0 0 1 3.2 6.9l-.5 1-.5 .4-.6 .2M82.8 131.4l7.2 7.8M82.8 131.4l-1.2 .7"/>
<path d="M82.8 131.4h.1M88.7 139.9a7.3 7.3 0 0 1 1.7 3.4M88.8 139.8l-.1 .1M88.8 139.8a6.8 6.8 0 0 1 1.8 3.5M90 139.2a7.7 7.7 0 0 1 1.8 3.4M90 139.2h.1M90 139.2l-1.2 .6M90 139.2a7 7 0 0 1 1.8 3.4M146.2 128.5l.1 .1h.5M146.2 128.5h.4M146.2 126.9h.4M146.2 126.9v1.6"/>
<path d="M146.6 126.9h.5M146.6 128.5h.5M146.6 128.5l.2 .1M146.6 126.9v1.6M146.8 126.8l-.6 .1M146.8 126.8l-.2 .1M146.8 126.8h.4M146.8 128.6h.4M147.1 126.9h2.8M147.1 128.5h2.8M147.1 128.5l.1 .1M147.1 126.9v1.6"/>
<path d="M147.2 126.8l-.1 .1M147.2 126.8h2.8M147.2 128.6h2.8M149.9 128.5l.1 .1M149.9 126.9h10.9M149.9 128.5h10.9M149.9 126.9v1.6M150 126.8l-.1 .1M150 126.8h10.8M150 128.6h10.8M150.5 126.6l-.2 .2M150.5 125.5h9.8"/>
<path d="M150.5 126.6h9.8M150.5 125.5v1.1M160.3 126.6l.1 .2M160.3 125.5v1.1M160.8 128.5h3.7M160.8 126.9h3.7M160.8 128.5v.1M160.8 126.9v1.6M160.8 126.8h3.6M160.8 126.8v.1M160.8 128.6h3.6M164.4 126.8l.1 .1"/>
<path d="M164.4 126.8h2.6M164.4 128.6h2.6M164.5 128.5l-.1 .1M164.5 126.9h2.5M164.5 128.5h2.5M164.5 126.9v1.6M167 126.8v.1M167 128.5v.1M167 126.9h.6M167 126.8h.6M167 128.5h.6M167 128.6h.6"/>
<path d="M167 126.9v1.6M167.6 126.9h1.2M167.6 126.8v.1M167.6 126.8h1.3M167.6 128.5h1.2M167.6 128.5v.1M167.6 128.6h1.3M167.6 126.9v1.6M168.8 126.9h.6M168.8 128.5h.6M168.8 128.5l.1 .1M168.8 126.9v1.6"/>
<path d="M168.9 126.8l-.1 .1M168.9 126.8h.6M168.9 128.6h.6M169.4 128.5l.1 .1M169.4 126.9h10.9M169.4 128.5h10.9M169.4 126.9v1.6M169.5 126.8l-.1 .1M169.5 126.8h10.8M169.5 128.6h10.8M169.9 126.6l-.1 .2M169.9 125.5h9.9"/>
<path d="M169.9 126.6h9.9M169.9 125.5v1.1M170 120.3l-.1 5.2M179.8 126.6l.1 .2M179.8 125.5v1.1M180.3 128.5v.1M180.3 128.5h3.7M180.3 126.9h3.7M180.3 126.9v1.6M180.3 128.6h3.6M180.3 126.8v.1M180.3 126.8h3.6"/>
<path d="M183.9 126.8l.1 .1M183.9 126.8h2.6M183.9 128.6h2.6M184 128.5l-.1 .1M184 126.9h2.5M184 128.5h2.5M184 126.9v1.6M186.5 126.8v.1M186.5 128.5v.1M186.5 126.9h.6M186.5 126.8h.6M186.5 128.5h.6"/>
<path d="M186.5 128.6h.6M186.5 126.9v1.6M187.1 128.5h1.2M187.1 126.9h1.2M187.1 128.5v.1M187.1 128.6h1.3M187.1 126.8v.1M187.1 126.8h1.3M187.1 126.9v1.6M188.3 126.9h.6M188.3 128.5l.1 .1M188.3 128.5h.6"/>
<path d="M188.3 126.9v1.6M188.4 126.8l-.1 .1M188.4 126.8h.5M188.4 128.6h.5M188.9 128.5v.1M188.9 126.9h10.8M188.9 128.5h10.8M188.9 126.9v1.6M188.9 126.8v.1M188.9 126.8h10.9M188.9 128.6h10.9M189.4 126.6l-.1 .2"/>
<path d="M189.4 125.5h9.9M189.4 126.6h9.9M189.4 125.5v1.1M199.3 126.6l.1 .2M199.3 125.5v1.1M199.7 128.5h3.8M199.7 126.9h3.8M199.7 128.5l.1 .1M199.7 126.9v1.6M199.8 126.8l-.1 .1M199.8 126.8h3.6M199.8 128.6h3.6"/>
<path d="M203.4 126.8l.1 .1M203.4 126.8h2.6M203.4 128.6h2.6M203.5 128.5l-.1 .1M203.5 128.5h2.5M203.5 126.9h2.5M203.5 126.9v1.6M206 126.8v.1M206 128.5v.1M206 126.9h.7M206 126.8h.7M206 128.5h.7"/>
<path d="M206 128.6h.7M206 126.9v1.6M206.7 126.9h1.2M206.7 126.8v.1M206.7 126.8h1.2M206.7 128.5v.1M206.7 128.5h1.2M206.7 128.6h1.2M206.7 126.9v1.6M207.9 128.5v.1M207.9 128.5h.5M207.9 126.9h.5"/>
<path d="M207.9 126.9v1.6M207.9 128.6h.6M207.9 126.8v.1M207.9 126.8h.6M208.4 128.5l.1 .1M208.4 126.9h10.9M208.4 128.5h10.9M208.4 126.9v1.6M208.5 126.8l-.1 .1M208.5 126.8h10.8M208.5 128.6h10.8M209 126.6l-.2 .2"/>
<path d="M209 125.5h9.8M209 126.6h9.8M209 125.5v1.1M218.8 126.6l.1 .2M218.8 125.5v1.1M219.3 128.5v.1M219.3 126.9h3.7M219.3 128.5h3.7M219.3 126.9v1.6M219.3 126.8h3.7v.1M219.3 126.8v.1M223 128.5l-.1 .1h-3.6"/>
<path d="M223 126.9v1.6M41.7 156.4l3.9 6.8a5.3 5.3 0 0 0 4.1 2M49.6 150.5l2.5 .2h1.8h-1.8l-2.5-.2M49.7 150.7a7.2 7.2 0 0 1 1.9 2.5M49.8 159.5v.1a14.4 14.4 0 0 0-.1 5.6M49.9 159v6.3M49.9 159a4.3 4.3 0 0 0 4.2 4.3 4.7 4.7 0 0 0 5.6-4.2M50.2 151.5l1.2 2.1M50.2 151.5a2.38 2.38 0 0 1-.7 2.8 8.5 8.5 0 0 1-6.2 3 1.86 1.86 0 0 1-1.6-.9M59.7 159.1l-.1 3.5-.4 3.4M59.9 158.6v.3a21.5 21.5 0 0 1-.6 7M66.1 157.4h.1"/>
<path d="M66.1 157.4a2.3 2.3 0 0 1-2.8 .9l-2.1-.7M67.3 154.8l-1.2 2.6-3.9 6.7a4.9 4.9 0 0 1-2.9 1.8M86.9 146.1a3.3 3.3 0 0 0 .8-3.7 6.6 6.6 0 0 0-4.6-5h-.7a133.4 133.4 0 0 1-19.7 8.6 29.6 29.6 0 0 0-9.5 5.3 10.3 10.3 0 0 0-3.3 7.7M86.9 146.1a118.3 118.3 0 0 1-20.4 9 20.5 20.5 0 0 0-6.5 3.4l-.3 .6M89.1 150.5a1.8 1.8 0 0 0 2.2 .6M89.1 150.5h.1M89.1 150.5l-3.6-3.6 3.6 3.6M90.4 143.3l1.2 6.1M90.6 143.3h-.2M90.6 143.3l1.2 6M91.6 149.4a1.39 1.39 0 0 1-1 1.9l-.6-.2-.9-.6M91.8 149.3l-.2 .1"/>
<path d="M91.8 142.6l-1.2 .7M91.8 142.6h.1M91.8 142.6l1.1 6.1M92.9 148.7l.1-.1a1.63 1.63 0 0 1-.5 1.9M92.9 148.7a1.49 1.49 0 0 1-.5 1.8l-1.1 .7a1.66 1.66 0 0 0 .5-1.9M92.9 148.7l-1.1 .6M39 163l.3 .8 .5 .3M39 161.2l.3 .6 .5 .4M39 161.2v2l.3 .5 .5 .4M39.8 164.1h.1M39.8 162.2l15.9 9.2M39.8 164.1l15.9 9.1"/>
<path d="M39.8 162.2v1.9M39.8 160.1l-.6 .5-.2 .6M39.8 160.1v.1M39.8 164.1l15.9 9.2M39.8 160.1l3-1.7-3 1.8M39.8 160.2a1.03 1.03 0 0 0-.6 .9 1.03 1.03 0 0 0 .6 1M39.8 162.1v.1M39.8 162.1l15.9 9.2M40.3 160.8a1.82 1.82 0 0 1 2.6 .2 1.47 1.47 0 0 1-2.2 .7l-.5-.4zM40.4 160.9a1.64 1.64 0 0 1 2.4 .2 1.43 1.43 0 0 1-2.5 .3zM42.8 161.2h.1M45.1 162.3a2.39 2.39 0 0 0 1.7 2.6l1.1 .4 1.7 .3"/>
<path d="M49.6 165.6a5.2 5.2 0 0 0 4.8 2.7 6.4 6.4 0 0 0 5-1.9M49.7 165.2l.2 .1M49.7 165.2l-.1 .4M49.9 165.3a5.1 5.1 0 0 0 5.1 2.4 5.7 5.7 0 0 0 4.2-1.7M49.9 165.3l-.3 .3M55.7 171.4a3.8 3.8 0 0 0 3.5 0M55.7 173.2a3.8 3.8 0 0 0 3.5 0M55.7 173.2v.1M55.7 171.4v1.8M55.7 173.3a3.7 3.7 0 0 0 3.5 0M55.7 171.3v.1M55.7 171.3a3.8 3.8 0 0 0 3.4 0"/>
<path d="M56.3 169.8a1.86 1.86 0 0 1 2.5 .4 1.38 1.38 0 0 1-2 .8 .69 .69 0 0 1-.7-.4 .69 .69 0 0 1 .2-.8zM56.3 170.1a1.5 1.5 0 0 1 2.4 .3 1.48 1.48 0 0 1-2.5 0zM58.7 170.4h.1M59.1 171.3l.1 .1M59.2 166v.2l.2 .2M59.2 173.2v.1M59.2 171.4v1.8M59.3 165.9l-.1 .1M59.3 165.9l.1 .5M62.7 163.3a2.29 2.29 0 0 1-1.7 2.5l-1.6 .6M63.6 161.7l4.3 2.5M63.6 161.7l4.4 2.5"/>
<path d="M65 164.9a1.78 1.78 0 0 1 2.6 .2 1.4 1.4 0 0 1-1.9 .8l-.6-.3-.2-.4zM65.2 165a1.52 1.52 0 0 1 2.3 .3 1.59 1.59 0 0 1-2.2 .4l-.3-.4zM67.5 165.3h.1M67.9 164.2a1.02 1.02 0 0 1 .8 1 1.02 1.02 0 0 1-.8 1M67.9 166.2l.2 .1M67.9 164.2h.1M67.9 166.2l-8.8 5.1M68 164.2l.6 .6 .2 .5M68 168.2l-8.8 5.1M68.1 168.2h-.1M68.1 166.3l-8.9 5.1M68.1 168.2l-8.9 5"/>
<path d="M68.1 166.3v1.9M68.8 167.2l-.2 .5-.6 .5M68.8 165.3h.1M68.8 165.3l-.3 .6-.4 .4M68.8 167.2l-.3 .5-.4 .5M68.8 165.3v1.9"/>
<circle cx="33.2" cy="38.6" r="4.3"/>
<circle cx="33.2" cy="38.6" r="4.4"/>
<circle cx="52.7" cy="38.6" r="4.4"/>
<circle cx="52.7" cy="38.6" r="4.3"/>
<circle cx="72.2" cy="38.6" r="4.4"/>
<circle cx="72.2" cy="38.6" r="4.3"/>
<circle cx="91.7" cy="38.6" r="4.3"/>
<circle cx="91.7" cy="38.6" r="4.4"/>
<circle cx="177.6" cy="113.6" r="1.37"/>
<circle cx="177.6" cy="113.6" r="1.24"/>
<circle cx="177.6" cy="101.1" r="1.26"/>
<circle cx="177.6" cy="101.1" r="1.38"/>
<circle cx="200.1" cy="113.6" r="1.37"/>
<circle cx="200.1" cy="113.6" r="1.24"/>
<circle cx="200.1" cy="101.1" r="1.26"/>
<circle cx="200.1" cy="101.1" r="1.38"/>
</g>
<text font-size="8.5" x="198.9" y="195.5">A</text>
<g font-size="8.1">
<text x="67.6" y="9.7">2</text>
<text x="207.3" y="9.7">1</text>
<text x="4.4" y="57">B</text>
<text x="270.4" y="57">B</text>
<text x="3.7" y="164.9">A</text>
<text x="269.7" y="164.9">A</text>
<text x="67.6" y="212.2">2</text>
<text x="207.3" y="212.2">1</text>
</g>
<text font-size="6.9" x="203.8" y="160.1">Shadden Contracting</text>
<g font-size="4.2" fill="#808080">
<text x="17.5" y="22.7">1.39</text>
<text x="166.8" y="25.8">R.41</text>
<text x="182.9" y="75.8">322.31°</text>
<text x="52.9" y="79.9">4.33</text>
<text x="159.7" y="94.8">.43</text>
<text x="185.1" y="91.7">1.47</text>
<text x="219.6" y="108.7">.96</text>
<text x="223.4" y="124.9">R.41</text>
</g>
<text font-size="3.9" x="207.7" y="192.1">exhaustManifoldTwisted</text>
<g font-size="3.4">
<text x="197.8" y="166">TITLE:</text>
<text x="198.7" y="188.1">SIZE</text>
<text x="207.5" y="188.1">DWG. NO.</text>
<text x="256.5" y="188.2">REV</text>
<text x="198.8" y="201.7">SCALE: 1:4</text>
<text x="217.7" y="201.8">WEIGHT:</text>
<text x="244.5" y="201.7">SHEET 1 OF 1</text>
</g>
<text font-size="2.4" x="119.8" y="156.2">UNLESS OTHERWISE SPECIFIED:</text>
<g font-size="2.2">
<text x="119.5" y="161.8">DIMENSIONS ARE IN INCHES</text>
<text x="154.8" y="161.4">DRAWN</text>
<text x="170.2" y="156.7">NAME</text>
<text x="187.9" y="156.7">DATE</text>
<text x="119.5" y="164.4">TOLERANCES:</text>
<text x="119.5" y="167.1">FRACTIONAL</text>
<text x="134.2" y="167.1">1/16</text>
<text x="154.9" y="166.3">CHECKED</text>
<text x="119.5" y="172.4">TWO PLACE DECIMAL</text>
<text x="119.5" y="169.7">ANGULAR: MACH</text>
<text x="139.5" y="169.7">1</text>
<text x="144.7" y="172.4">0.05</text>
<text x="154.8" y="171">ENG APPR.</text>
<text x="119.5" y="175">THREE PLACE DECIMAL</text>
<text x="144.6" y="175">0.005</text>
<text x="154.9" y="175.7">MFG APPR.</text>
<text x="154.9" y="180.4">Q.A.</text>
<text x="154.9" y="184.6">COMMENTS:</text>
</g>
<g font-size="2.1">
<text x="168.5" y="161.5">Carter Shadden</text>
<text x="123.1" y="201.6">DO NOT SCALE DRAWING</text>
</g>
<g font-size="2">
<text x="75.8" y="180.7">PROPRIETARY AND CONFIDENTIAL</text>
<text x="75.9" y="184.1">THE INFORMATION CONTAINED IN THIS</text>
<text x="119.3" y="180.7">MATERIAL</text>
<text x="75.9" y="186.7">DRAWING IS THE SOLE PROPERTY OF</text>
<text x="75.9" y="189.2">SHADDEN CONTRACTING AND CLIENTS.</text>
<text x="75.9" y="191.7">ANY REPRODUCTION IN PART OR AS A</text>
<text x="75.9" y="194.2">WHOLE WITHOUT THE WRITTEN PERMISSION</text>
<text x="75.9" y="196.8">OF SHADDEN CONTRACTING IS</text>
<text x="119.2" y="194.2">FINISH</text>
<text x="75.9" y="199.3">PROHIBITED.</text>
</g>
</svg>
